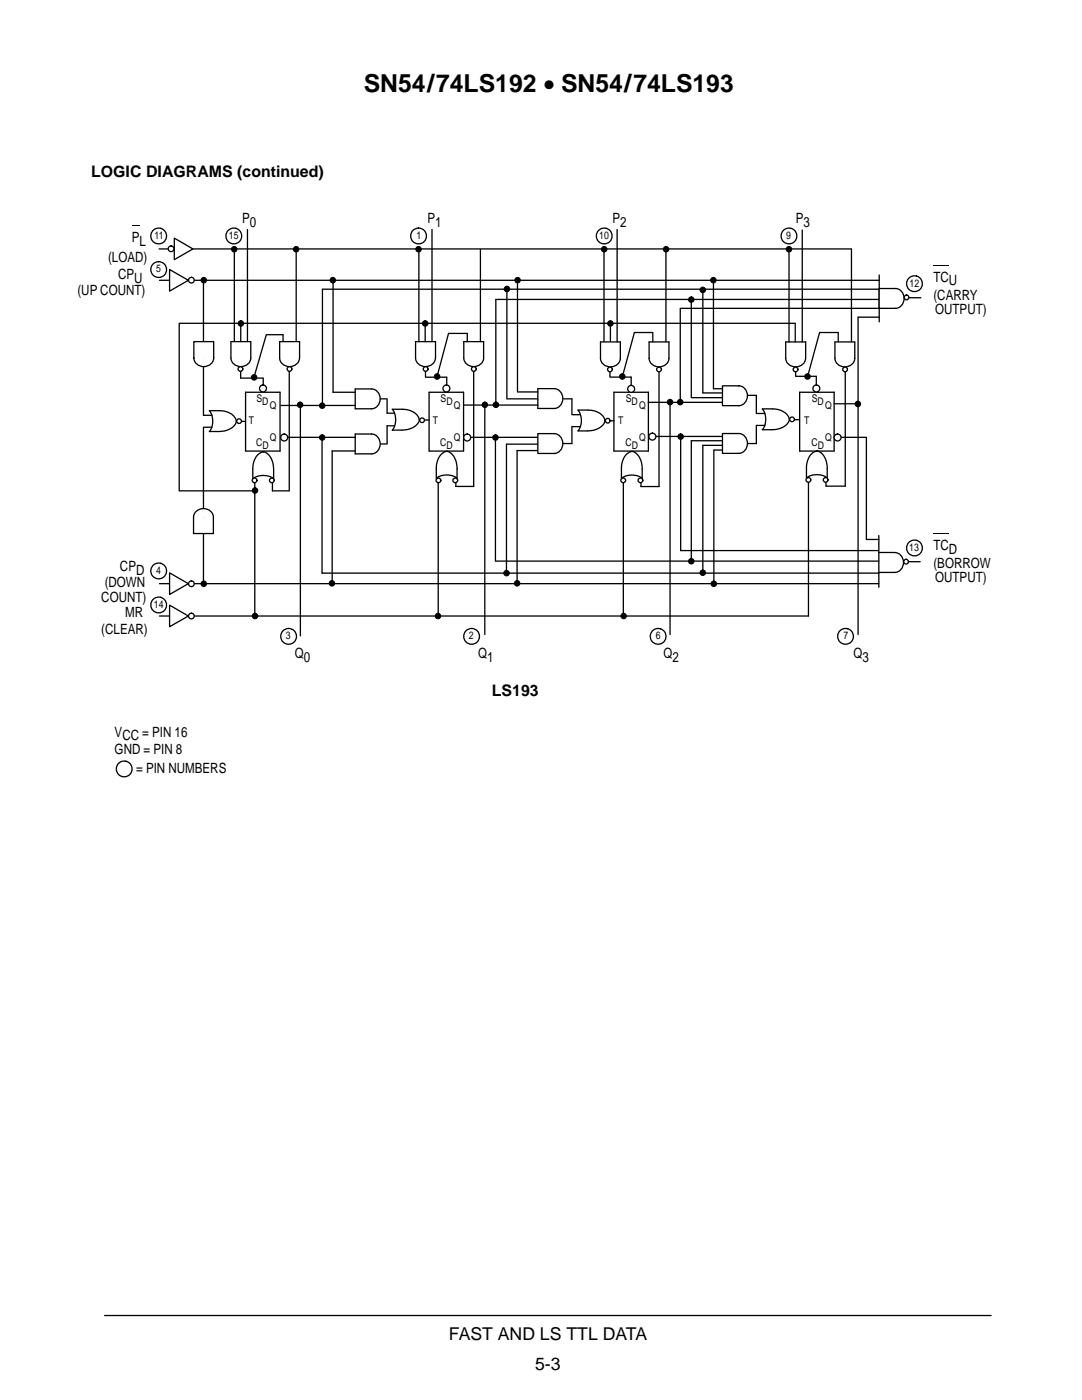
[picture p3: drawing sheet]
<svg xmlns="http://www.w3.org/2000/svg" width="216mm" height="279mm" viewBox="0 0 216 279" stroke-linecap="round" stroke-linejoin="round" font-family="sans-serif">
<g fill="none" stroke="#000" stroke-width=".26">
<path d="M31.7 49.7h138.2M31.8 55.9h143.6M40.6 55.9v27h1.7M66.5 55.9v22.4M83.6 49.7v18.5M86.2 45.8v22.4M95.9 49.8v18.4M101.1 57.7v21.9M103.3 55.9v22.3M120.5 49.7v18.4M123.1 45.8v22.4M132.9 49.7v18.5"/>
<path d="M137.9 59.8v19.6M140.2 57.7v20.7M142.4 55.9v21.7M157.4 49.7v18.5M160.1 45.9v22.3M169.9 49.8v18.4M175.4 59.8h-76.5v21M175.4 54.9v9.3M175.4 57.7h-111.1v23.2M181.4 59.4h2.3M35.8 64.5v33.5M35.8 64.5h122.8"/>
<path d="M48 74.2v1.3h4.4M49 78.3h6.9v11.7h-6.9zM52.5 75.5v1.8M53.1 66.8l-2.4 8.6M53.2 66.8h3.3M57.7 73.5v24.5M75.9 79.6h1.3M77.2 79.7v2.8M84.8 64.6v3.6M84.9 75.3h4.2v1.8M84.9 73.2v2M85.6 78.3h6.9v11.7h-6.9z"/>
<path d="M93.2 66.5h-3.7l-2.3 8.7M93.2 66.6v1.6M94.5 73.4v23.7h-3.5M101.2 79.6h6.1M103.4 78.2h3.9M112.5 79.6h1.6v3.1M121.7 75.3h4.2v2.2M121.7 74.2v1M121.8 64.5v3.6M122.5 78.3h6.9v11.7h-6.9zM126.6 66.5l-2.4 8.7M126.6 66.4h3.6"/>
<path d="M130.3 66.4v1.8M131.5 74.2v22.9h-3.6M135.7 61.5v18.8M135.8 61.5h39.6M148.4 78.9h2.5v3.6M158.7 64.5v3.7M158.8 75.1h4.1v1.7M158.8 74.2v.8M159.6 78.3h6.8v11.7h-6.8zM167.3 66.4h-3.8l-2.3 8.7M168.7 74.2v22.8h-3.9M171.2 63.3v63.3"/>
<path d="M35.8 98h15M40.6 85.3h1.7M40.6 85.3v31.2M47.6 84.1h1.4M50.8 96.3v26.6M54.4 96.5v1.5h3.2M56.1 80.9h14.7M56.9 87.3h14M59.9 80.8v46.1M64.3 87.3v27.1h111.1M66.3 90v26.4M76 88.6h1.2"/>
<path d="M77.2 85v3.5M84.7 83.8h.9M92.6 80.8h14.7M93.7 87.3h13.8M96.7 80.8v45.8M98.9 87.3v24.7M107.3 89.9h-4.1v26.5M107.3 88.6h-6.2v25.8M114.1 85.1v3.4h-2.9M124.4 96.3v26.6M133.7 80.3v46.3M135.8 87.1v22.8h39.5"/>
<path d="M137.9 88v24M140.2 88.9v25.4M142.4 89.8v26.7M158.5 83.8h1M166.4 87.3h6.5M166.4 80.6h4.8M172.9 87.4v20.3M31.8 116.5h143.6M98.9 112h76.5M175.4 106.9v10.3M31.8 122.9h129.5M20.9 262.5h176.9"/>
<circle cx="24.8" cy="153.5" r="1.58"/>
</g>
<path d="M26.3 45h1.6v.1h-1.6z" fill-rule="evenodd" fill="#000"/>
<path d="M34.8 47.5l3.7 2.2-3.7 2.1z" fill="#fff"/>
<path d="M34.8 47.5l3.7 2.2-3.7 2.1z" fill="none" stroke="#000" stroke-width=".26"/>
<circle cx="34.1" cy="49.7" r=".57" fill="#fff"/>
<g fill="none" stroke="#000" stroke-width=".26">
<path d="M46.8 49.7v18.4M49.4 45.8v22.3M46.1 71.4a2 2 0 0 0 2 1.8 2 2 0 0 0 1.9-1.8M46.1 71.5v-3.3h3.9v3.3M48 64.5v3.6"/>
<circle cx="34.1" cy="49.7" r=".57"/>
</g>
<circle cx="48" cy="73.6" r=".47" fill="#fff"/>
<g fill="none" stroke="#000" stroke-width=".26">
<path d="M47.2 84a3.2 3.2 0 0 1-3.5 2.1h-1.9a3.5 3.5 0 0 0 0-4.1h2a3.1 3.1 0 0 1 3.4 2.1"/>
<circle cx="48" cy="73.6" r=".47"/>
</g>
<circle cx="47.7" cy="84" r=".47" fill="#fff"/>
<g fill="none" stroke="#000" stroke-width=".26">
<path d="M50.4 93.6v2M52.5 90.2a3.2 3.2 0 0 1 2.1 3.4M52.5 90.2a3.1 3.1 0 0 0-2.1 3.3M54.6 93.7v1.9a3.5 3.5 0 0 0-4.1 0"/>
<circle cx="47.7" cy="84" r=".47"/>
</g>
<circle cx="54.2" cy="95.9" r=".47" fill="#fff"/>
<circle cx="54.2" cy="95.9" r=".47" fill="none" stroke="#000" stroke-width=".26"/>
<circle cx="50.8" cy="95.9" r=".47" fill="#fff"/>
<g fill="none" stroke="#000" stroke-width=".26">
<path d="M59.1 49.8v18.3M55.8 71.4a2 2 0 0 0 2 1.8 2 2 0 0 0 2-1.8M55.8 71.5v-3.3h4v3.3M56.5 66.8v1.3"/>
<circle cx="50.8" cy="95.9" r=".47"/>
</g>
<circle cx="57.8" cy="73.6" r=".47" fill="#fff"/>
<circle cx="57.8" cy="73.6" r=".47" fill="none" stroke="#000" stroke-width=".26"/>
<path d="M39.2 102l-.5 .8-.1 .4h4a2.02 2.02 0 0 0-3.4-1.2zM38.6 103.2v3.3h4v-3.3z" fill-rule="evenodd" fill="#fff"/>
<path d="M39.2 102a2.04 2.04 0 0 1 3.4 1.2v3.3h-4v-3.3l.1-.4z" fill="none" stroke="#000" stroke-width=".26"/>
<path d="M110.6 86.5v4a2 2 0 0 0 1.7-2 2 2 0 0 0-1.7-2zM107.3 86.5v4h3.3v-4z" fill-rule="evenodd" fill="#fff"/>
<path d="M66.5 78.3h4.3M74.1 77.6a2 2 0 0 1 1.8 2 2 2 0 0 1-1.8 2M74.2 77.6h-3.3v4h3.3M82.9 71.4a2 2 0 0 0 2 1.8 2 2 0 0 0 2-1.8M82.9 71.5v-3.3h4v3.3M77.2 85h1.5M77.2 82.5h1.5M78.3 81.7l.1 .1a3.6 3.6 0 0 1-.1 4h1.9M78.3 81.7h2M80.3 81.7a2.92 2.92 0 0 1 3.3 2.3 3.4 3.4 0 0 1-3.4 1.8M107.3 86.5h3.3a2 2 0 0 1 1.7 2 2 2 0 0 1-1.7 2h-3.3z" fill="none" stroke="#000" stroke-width=".26"/>
<circle cx="84.2" cy="83.9" r=".47" fill="#fff"/>
<g fill="none" stroke="#000" stroke-width=".26">
<path d="M119.8 71.5a2 2 0 0 0 2 1.7 2 2 0 0 0 2-1.7M119.8 71.5v-3.3h4v3.3"/>
<circle cx="84.2" cy="83.9" r=".47"/>
</g>
<path d="M147.4 77v4a2 2 0 0 0 1.7-2 2 2 0 0 0-1.7-2zM144.2 77v4h3.2v-4z" fill-rule="evenodd" fill="#fff"/>
<path d="M138 79.4h6.1M140.2 78.4h3.9M142.4 77.6h1.7M147.4 77a2 2 0 0 1 1.7 2 2 2 0 0 1-1.7 2M147.4 77h-3.2v4h3.2M114.2 85.1h1.6M114.2 82.8h1.6M120.7 83.9a3.2 3.2 0 0 0-3.4-2.1h-2a3.6 3.6 0 0 1 0 4.2h1.9M120.7 83.9a3.4 3.4 0 0 1-3.4 2.1M129.4 80.3h14.7" fill="none" stroke="#000" stroke-width=".26"/>
<circle cx="121.3" cy="84" r=".47" fill="#fff"/>
<g fill="none" stroke="#000" stroke-width=".26">
<path d="M151 84.9h1.6M151 82.5h1.6M157.5 83.7a3.2 3.2 0 0 1-3.5 2.1h-1.9a3.5 3.5 0 0 0 0-4.2h2a3.2 3.2 0 0 1 3.4 2.1"/>
<circle cx="121.3" cy="84" r=".47"/>
</g>
<circle cx="158.1" cy="83.7" r=".47" fill="#fff"/>
<g fill="none" stroke="#000" stroke-width=".26">
<path d="M156.8 71.5a2 2 0 0 0 2 1.7 2 2 0 0 0 1.9-1.7M156.8 71.5v-3.3h4v3.3"/>
<circle cx="158.1" cy="83.7" r=".47"/>
</g>
<path d="M178.7 57.6v3.9a2 2 0 0 0 1.7-1.9 2 2 0 0 0-1.7-2zM175.4 57.6v3.9h3.3v-3.9z" fill-rule="evenodd" fill="#fff"/>
<path d="M175.4 57.6h3.3a2 2 0 0 1 1.7 2 2 2 0 0 1-1.7 1.9h-3.3zM126.1 90.1a3.3 3.3 0 0 1 2 3.5v1.9a3.5 3.5 0 0 0-4.1 0v-2a3.2 3.2 0 0 1 2.1-3.4M127.9 96.4v.7" fill="none" stroke="#000" stroke-width=".26"/>
<circle cx="127.8" cy="95.9" r=".47" fill="#fff"/>
<circle cx="127.8" cy="95.9" r=".47" fill="none" stroke="#000" stroke-width=".26"/>
<circle cx="124.4" cy="95.9" r=".47" fill="#fff"/>
<g fill="none" stroke="#000" stroke-width=".26">
<path d="M87.1 93.4a3.2 3.2 0 0 1 2-3.3 3.3 3.3 0 0 1 2.1 3.4M87.1 93.5v2a3.5 3.5 0 0 1 4.1 0v-1.9M87.4 96.3v26.7M91 96.4v.7"/>
<circle cx="124.4" cy="95.9" r=".47"/>
</g>
<circle cx="90.8" cy="95.9" r=".47" fill="#fff"/>
<circle cx="90.8" cy="95.9" r=".47" fill="none" stroke="#000" stroke-width=".26"/>
<circle cx="87.5" cy="95.9" r=".47" fill="#fff"/>
<g fill="none" stroke="#000" stroke-width=".26">
<path d="M161.3 96.1v26.8M161.8 90.8a1.38 1.38 0 0 1 2.1-.4 4 4 0 0 1 1.2 3.1v1.9a3.5 3.5 0 0 0-4.2 0v-2a4.3 4.3 0 0 1 .9-2.6zM164.8 96.3v.7"/>
<circle cx="87.5" cy="95.9" r=".47"/>
</g>
<circle cx="164.8" cy="95.8" r=".47" fill="#fff"/>
<circle cx="164.8" cy="95.8" r=".47" fill="none" stroke="#000" stroke-width=".26"/>
<circle cx="161.3" cy="95.8" r=".47" fill="#fff"/>
<circle cx="161.3" cy="95.8" r=".47" fill="none" stroke="#000" stroke-width=".26"/>
<g fill="#000" stroke="#000" stroke-width=".2">
<circle cx="40.7" cy="55.9" r=".55"/>
<circle cx="46.7" cy="49.7" r=".55"/>
<circle cx="59.1" cy="49.7" r=".55"/>
<circle cx="66.4" cy="55.9" r=".55"/>
<circle cx="101.2" cy="57.7" r=".55"/>
<circle cx="103.3" cy="55.9" r=".55"/>
<circle cx="120.6" cy="49.7" r=".55"/>
<circle cx="132.9" cy="49.7" r=".55"/>
<circle cx="140.2" cy="57.9" r=".55"/>
<circle cx="142.3" cy="55.9" r=".55"/>
<circle cx="157.4" cy="49.7" r=".55"/>
<circle cx="48.1" cy="64.6" r=".55"/>
<circle cx="50.7" cy="75.3" r=".55"/>
<circle cx="87.2" cy="75.1" r=".55"/>
<circle cx="121.8" cy="64.6" r=".55"/>
<circle cx="124.2" cy="75.1" r=".55"/>
<circle cx="161.1" cy="75.1" r=".55"/>
<circle cx="50.9" cy="97.9" r=".55"/>
<circle cx="59.9" cy="80.8" r=".55"/>
<circle cx="96.7" cy="80.8" r=".55"/>
<circle cx="98.9" cy="87.3" r=".55"/>
<circle cx="99" cy="80.8" r=".55"/>
<circle cx="133.7" cy="80.3" r=".55"/>
<circle cx="135.8" cy="87.1" r=".55"/>
<circle cx="171.2" cy="80.6" r=".55"/>
<circle cx="40.7" cy="116.5" r=".55"/>
<circle cx="66.2" cy="116.4" r=".55"/>
<circle cx="101.1" cy="114.4" r=".55"/>
<circle cx="103.2" cy="116.4" r=".55"/>
<circle cx="137.9" cy="112" r=".55"/>
<circle cx="140.2" cy="114.3" r=".55"/>
<circle cx="142.4" cy="116.5" r=".55"/>
<circle cx="50.9" cy="122.9" r=".55"/>
<circle cx="87.4" cy="122.9" r=".55"/>
<circle cx="124.4" cy="122.9" r=".55"/>
</g>
<path d="M33.8 53.8l3.8 2.1-3.8 2.2z" fill="#fff"/>
<path d="M33.8 53.8l3.8 2.1-3.8 2.2z" fill="none" stroke="#000" stroke-width=".26"/>
<circle cx="38.2" cy="55.9" r=".57" fill="#fff"/>
<circle cx="38.2" cy="55.9" r=".57" fill="none" stroke="#000" stroke-width=".26"/>
<path d="M33.8 114.3l3.8 2.2-3.8 2.1z" fill="#fff"/>
<path d="M33.8 114.3l3.8 2.2-3.8 2.1z" fill="none" stroke="#000" stroke-width=".26"/>
<circle cx="38.2" cy="116.5" r=".57" fill="#fff"/>
<circle cx="38.2" cy="116.5" r=".57" fill="none" stroke="#000" stroke-width=".26"/>
<path d="M33.8 120.8l3.8 2.1-3.8 2.2z" fill="#fff"/>
<path d="M33.8 120.8l3.8 2.1-3.8 2.2z" fill="none" stroke="#000" stroke-width=".26"/>
<circle cx="38.2" cy="122.9" r=".57" fill="#fff"/>
<g fill="none" stroke="#000" stroke-width=".26">
<path d="M66.3 90h4.5M74.1 86.6a2 2 0 0 1 1.8 2 2 2 0 0 1-1.8 2M74.2 86.6h-3.3v4h3.3"/>
<circle cx="38.2" cy="122.9" r=".57"/>
</g>
<g fill="#000" stroke="#000" stroke-width=".2">
<circle cx="64.3" cy="81" r=".55"/>
<circle cx="64.3" cy="87.3" r=".55"/>
</g>
<circle cx="84.9" cy="73.6" r=".47" fill="#fff"/>
<circle cx="84.9" cy="73.6" r=".47" fill="none" stroke="#000" stroke-width=".26"/>
<circle cx="52.5" cy="77.5" r=".69" fill="#fff"/>
<circle cx="52.5" cy="77.5" r=".69" fill="none" stroke="#000" stroke-width=".26"/>
<circle cx="89.1" cy="77.5" r=".69" fill="#fff"/>
<circle cx="89.1" cy="77.5" r=".69" fill="none" stroke="#000" stroke-width=".26"/>
<circle cx="125.9" cy="77.6" r=".69" fill="#fff"/>
<circle cx="125.9" cy="77.6" r=".69" fill="none" stroke="#000" stroke-width=".26"/>
<circle cx="162.9" cy="77.5" r=".69" fill="#fff"/>
<circle cx="162.9" cy="77.5" r=".69" fill="none" stroke="#000" stroke-width=".26"/>
<circle cx="56.7" cy="87.3" r=".69" fill="#fff"/>
<circle cx="56.7" cy="87.3" r=".69" fill="none" stroke="#000" stroke-width=".26"/>
<g fill="#000" stroke="#000" stroke-width=".2">
<circle cx="83.5" cy="49.7" r=".55"/>
<circle cx="84.8" cy="64.6" r=".55"/>
</g>
<circle cx="93.2" cy="87.3" r=".69" fill="#fff"/>
<g fill="none" stroke="#000" stroke-width=".26">
<path d="M92.5 71.4a2 2 0 0 0 2 1.8 2 2 0 0 0 2-1.8M92.5 71.5v-3.3h4v3.3"/>
<circle cx="93.2" cy="87.3" r=".69"/>
</g>
<circle cx="94.6" cy="73.6" r=".47" fill="#fff"/>
<g fill="none" stroke="#000" stroke-width=".26">
<path d="M107.3 77.6h3.3a2 2 0 0 1 1.7 1.9 2 2 0 0 1-1.7 2h-3.3zM121.7 84h.8"/>
<circle cx="94.6" cy="73.6" r=".47"/>
</g>
<circle cx="121.7" cy="73.7" r=".47" fill="#fff"/>
<circle cx="121.7" cy="73.7" r=".47" fill="none" stroke="#000" stroke-width=".26"/>
<circle cx="130.2" cy="87.1" r=".69" fill="#fff"/>
<g fill="none" stroke="#000" stroke-width=".26">
<path d="M129.5 71.5a2 2 0 0 0 2 1.7 2 2 0 0 0 2-1.7M129.5 71.5v-3.3h4v3.3"/>
<circle cx="130.2" cy="87.1" r=".69"/>
</g>
<circle cx="131.5" cy="73.7" r=".47" fill="#fff"/>
<g fill="none" stroke="#000" stroke-width=".26">
<path d="M150.9 84.9v3.6h-2.5"/>
<circle cx="131.5" cy="73.7" r=".47"/>
</g>
<path d="M147.4 86.5v4a2 2 0 0 0 1.7-2 2 2 0 0 0-1.7-2zM144.2 86.5v4h3.2v-4z" fill-rule="evenodd" fill="#fff"/>
<path d="M166.6 71.5a2 2 0 0 0 2 1.7 2 2 0 0 0 2-1.7M166.6 71.5v-3.3h4v3.3M167.3 66.4v1.8M130.9 87.1h13.2M137.9 88h6.2M140.2 88.9h3.9M142.4 89.8h1.7M147.4 86.5a2 2 0 0 1 1.7 2 2 2 0 0 1-1.7 2M147.4 86.5h-3.2v4h3.2" fill="none" stroke="#000" stroke-width=".26"/>
<circle cx="158.8" cy="73.7" r=".47" fill="#fff"/>
<circle cx="158.8" cy="73.7" r=".47" fill="none" stroke="#000" stroke-width=".26"/>
<circle cx="168.6" cy="73.7" r=".47" fill="#fff"/>
<circle cx="168.6" cy="73.7" r=".47" fill="none" stroke="#000" stroke-width=".26"/>
<circle cx="167.1" cy="87.3" r=".69" fill="#fff"/>
<circle cx="167.1" cy="87.3" r=".69" fill="none" stroke="#000" stroke-width=".26"/>
<circle cx="180.9" cy="59.3" r=".47" fill="#fff"/>
<g fill="none" stroke="#000" stroke-width=".26">
<path d="M181.3 112.1h2.3"/>
<circle cx="180.9" cy="59.3" r=".47"/>
</g>
<path d="M178.6 110.3a2 2 0 0 1 1.7 2 2 2 0 0 1-1.7 1.9z" fill-rule="evenodd" fill="#fff"/>
<path d="M175.3 110.3h3.3M175.3 114.2h3.3M178.6 110.3a2 2 0 0 1 1.7 2 2 2 0 0 1-1.7 1.9" fill="none" stroke="#000" stroke-width=".26"/>
<circle cx="180.8" cy="112.1" r=".47" fill="#fff"/>
<g fill="none" stroke="#000" stroke-width=".26">
<path d="M171.2 63.3h4.2M172.9 107.7h2.5"/>
<circle cx="31.7" cy="47.1" r="1.58"/>
<circle cx="31.7" cy="53.8" r="1.58"/>
<circle cx="46.7" cy="47.1" r="1.58"/>
<circle cx="83.5" cy="47.1" r="1.58"/>
<circle cx="120.6" cy="47.1" r="1.58"/>
<circle cx="157.4" cy="47.1" r="1.58"/>
<circle cx="182.5" cy="56.6" r="1.58"/>
<circle cx="31.7" cy="113.9" r="1.58"/>
<circle cx="180.8" cy="112.1" r=".47"/>
<circle cx="182.5" cy="109.4" r="1.58"/>
<circle cx="31.7" cy="120.7" r="1.58"/>
<circle cx="57.6" cy="127" r="1.58"/>
<circle cx="94.1" cy="127" r="1.58"/>
<circle cx="131.3" cy="127" r="1.58"/>
<circle cx="168.7" cy="127" r="1.58"/>
</g>
<g fill="#000" stroke="#000" stroke-width=".2">
<circle cx="137.9" cy="59.8" r=".55"/>
<circle cx="135.7" cy="80.3" r=".55"/>
</g>
<path d="M186.3 53h3M186.3 106.5h3" fill="none" stroke="#000" stroke-width=".2"/>
<path d="M38.7 71.4a2 2 0 0 0 2 1.8 2 2 0 0 0 1.9-1.8zM38.7 68.2v3.3h3.9v-3.3z" fill-rule="evenodd" fill="#fff"/>
<path d="M38.7 71.4a2 2 0 0 0 2 1.8 2 2 0 0 0 1.9-1.8M38.7 71.5v-3.3h3.9v3.3" fill="none" stroke="#000" stroke-width=".26"/>
<text font-size="4.9" x="72.6" y="18.3">SN54/74LS192 • SN54/74LS193</text>
<g font-size="3.5">
<text x="89.6" y="267.5">FAST AND LS TTL DATA</text>
<text x="106.8" y="273.4">5-3</text>
</g>
<g font-size="3.2">
<text x="18.2" y="35.3">LOGIC DIAGRAMS (continued)</text>
<text x="98.1" y="139">LS193</text>
</g>
<g font-size="2.8">
<text x="48.3" y="44.6">P0</text>
<text x="85.3" y="44.6">P1</text>
<text x="122.2" y="44.6">P2</text>
<text x="158.8" y="44.6">P3</text>
<text x="21.6" y="52.2">(LOAD)</text>
<text x="26.3" y="48.3">PL</text>
<text x="15.5" y="59">(UP COUNT)</text>
<text x="23.6" y="55.8">CPU</text>
<text x="186.3" y="59.8">(CARRY</text>
<text x="186.3" y="56.2">TCU</text>
<text x="186.6" y="62.7">OUTPUT)</text>
<text x="186.3" y="109.8">TCD</text>
<text x="186.3" y="113.4">(BORROW</text>
<text x="20.9" y="117.1">(DOWN</text>
<text x="23.9" y="114">CPD</text>
<text x="186.6" y="116.2">OUTPUT)</text>
<text x="20.2" y="120.1">COUNT)</text>
<text x="25" y="123.2">MR</text>
<text x="20.2" y="126.4">(CLEAR)</text>
<text x="58.8" y="131.3">Q0</text>
<text x="95.4" y="131.3">Q1</text>
<text x="132.4" y="131.3">Q2</text>
<text x="170.3" y="131.3">Q3</text>
<text x="22.9" y="147">VCC = PIN 16</text>
<text x="22.9" y="150.5">GND = PIN 8</text>
<text x="27.2" y="154.4">= PIN NUMBERS</text>
</g>
<g font-size="2.1">
<text x="30.8" y="47.6">11</text>
<text x="45.7" y="47.6">15</text>
<text x="83.1" y="47.7">1</text>
<text x="119.6" y="47.6">10</text>
<text x="156.9" y="47.6">9</text>
<text x="31.1" y="54.3">5</text>
<text x="181.5" y="57.2">12</text>
<text x="51.2" y="80.2">S</text>
<text x="52.3" y="80.9">D</text>
<text x="53.8" y="81.6">Q</text>
<text x="87.9" y="80.2">S</text>
<text x="89.1" y="80.9">D</text>
<text x="90.6" y="81.6">Q</text>
<text x="124.9" y="80.2">S</text>
<text x="126" y="80.9">D</text>
<text x="127.5" y="81.6">Q</text>
<text x="162" y="80.2">S</text>
<text x="163.1" y="80.9">D</text>
<text x="164.6" y="81.6">Q</text>
<text x="49.6" y="84.5">T</text>
<text x="51.1" y="89">C</text>
<text x="52.4" y="89.7">D</text>
<text x="53.8" y="88.1">Q</text>
<text x="86.4" y="84.5">T</text>
<text x="87.8" y="89">C</text>
<text x="89.1" y="89.7">D</text>
<text x="90.6" y="88.1">Q</text>
<text x="123.3" y="84.6">T</text>
<text x="124.8" y="89">C</text>
<text x="126.1" y="89.7">D</text>
<text x="127.5" y="88.1">Q</text>
<text x="160.4" y="84.6">T</text>
<text x="161.9" y="89">C</text>
<text x="163.2" y="89.7">D</text>
<text x="164.6" y="88.1">Q</text>
<text x="181.4" y="110">13</text>
<text x="31.1" y="114.6">4</text>
<text x="30.7" y="121.3">14</text>
<text x="57.1" y="127.5">3</text>
<text x="93.6" y="127.6">2</text>
<text x="130.9" y="127.5">6</text>
<text x="168.3" y="127.5">7</text>
</g>
</svg>
